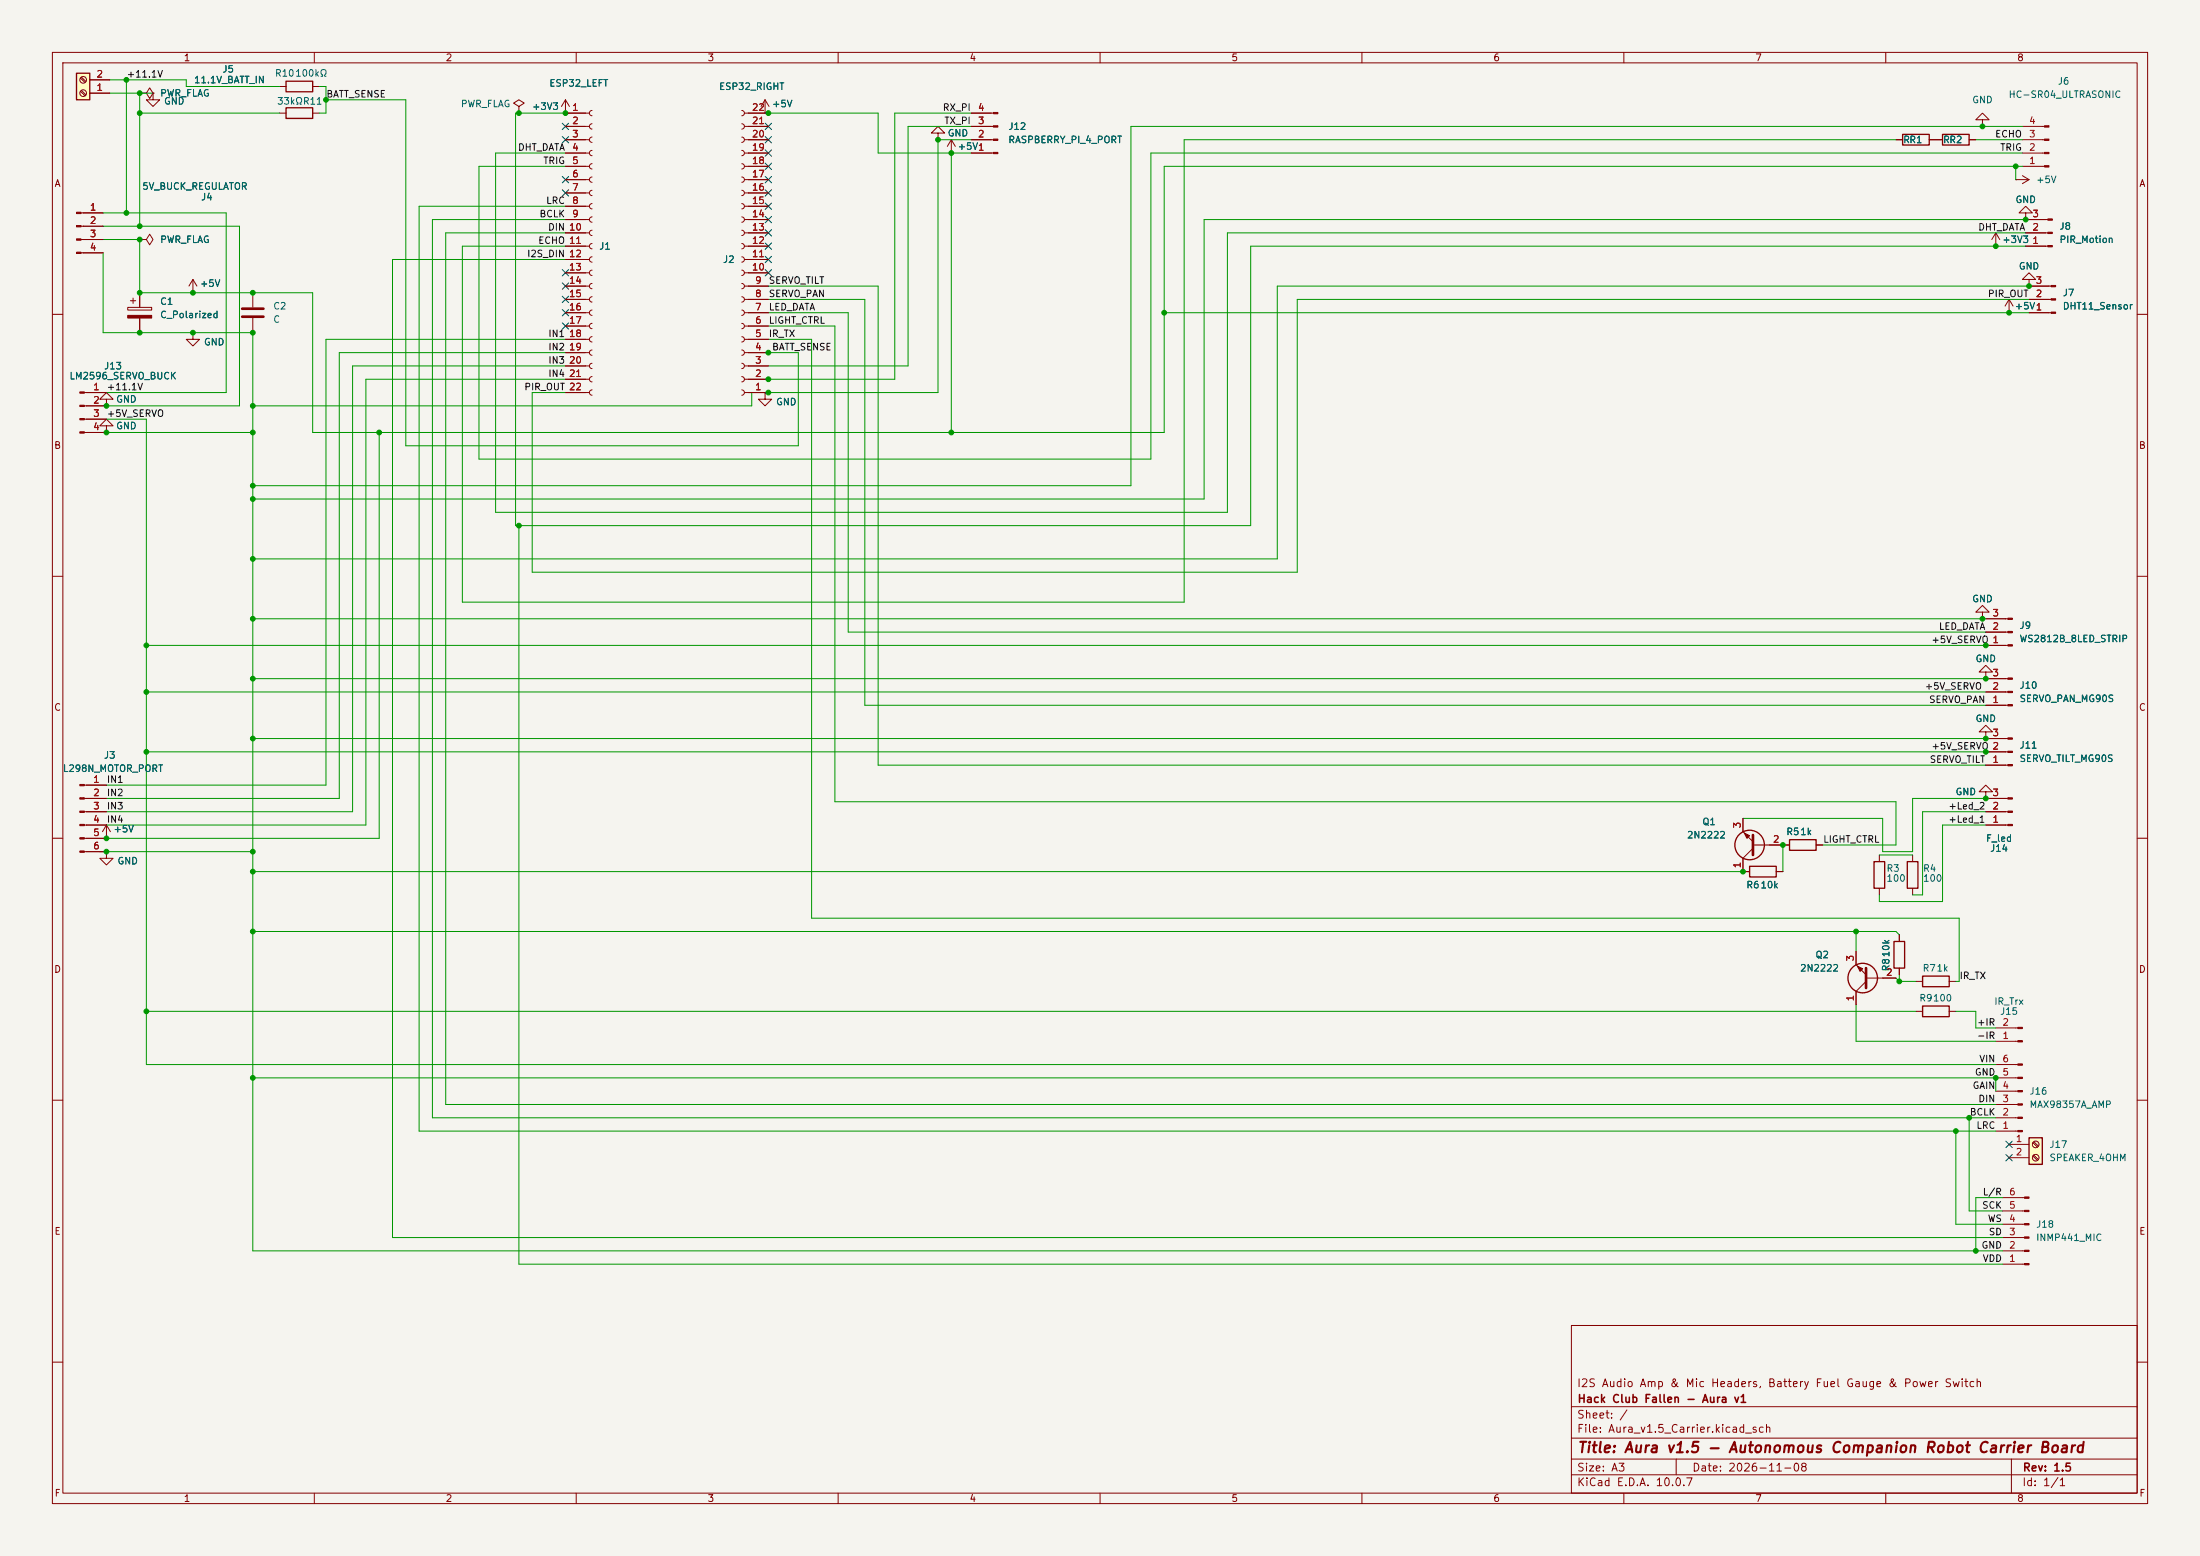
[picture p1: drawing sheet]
<svg xmlns="http://www.w3.org/2000/svg" width="420mm" height="297mm" viewBox="0 0 420 297" stroke-linecap="round" stroke-linejoin="round" font-family="sans-serif">
<path d="M0 0h420v297h-420z" fill="#f5f4ef" stroke="#f5f4ef" stroke-width=".19"/>
<g fill="none" stroke="#840000" stroke-width=".19">
<path d="M10 10h400v277h-400zM12 12h396v273h-396zM60 10v2M110 10v2M160 10v2M210 10v2M260 10v2M310 10v2M360 10v2M10 60h2M408 60h2M10 110h2"/>
<path d="M408 110h2M10 160h2M332.7 156.2v2.6l1.9 1.9M408 160h2M334.6 161.3h5.8M334.6 161.9l-1.9 1.9v2.6M10 210h2M408 210h2M300 253h108v32h-108zM10 260h2M300 278.5h108M300 274.5h108"/>
<path d="M300 268.5h108M320 278.5v3M384 278.5v6.5M408 260h2M60 285v2M110 285v2M160 285v2M210 285v2M260 285v2M300 281.5h108M310 285v2M360 285v2"/>
</g>
<path d="M334.6 159.4v3.8" fill="none" stroke="#840000" stroke-width=".51"/>
<circle cx="334" cy="161.3" r="2.82" fill="none" stroke="#840000" stroke-width=".25"/>
<path d="M333 159l1 .5-.5 .5z" fill="#840000" stroke="#840000" stroke-width=".19"/>
<path d="M387.3 217.2h2.6v5h-2.6z" fill="#ffffc2"/>
<g fill="none" stroke="#840000" stroke-width=".25">
<path d="M363.2 25.7h5.1v2h-5.1zM370.8 25.7h5.1v2h-5.1zM334 165.4h5.1v2h-5.1zM341.6 160.3h5.1v2h-5.1zM357.8 164.5h2v5h-2zM361.6 179.7h2v5.1h-2zM364.1 164.5h2v5h-2zM367 192h5.1v2.1h-5.1zM367 186.3h5.1v2h-5.1zM387.3 217.2h2.6v5h-2.6z"/>
<circle cx="355.6" cy="186.7" r="2.82"/>
</g>
<g fill="none" stroke="#840000" stroke-width=".19">
<path d="M107.9 19.1l-.7 1.2M107.9 19.1l.8 1.2M107.9 19.1v2.5M146 19.1l-.7 1.2M146 19.1l.8 1.2M146 19.1v2.5M107.9 21.6h.1M107.9 39.4h4.6M107.9 36.8h4.6M107.9 34.3h4.6M107.9 31.8h4.6M107.9 29.2h4.6"/>
<path d="M107.9 26.7h4.6M107.9 24.1h4.6M107.9 21.6h4.6M113 21.1l-.3 .1-.2 .4 .2 .3 .3 .2M113 23.6l-.3 .2-.2 .3 .2 .4 .3 .1M113 26.2l-.3 .1-.2 .4 .2 .3 .3 .2M113 28.7l-.3 .2-.2 .3 .2 .4 .3 .1M113 31.2l-.3 .2-.2 .4 .2 .3 .3 .2M113 33.8l-.3 .1-.2 .4 .2 .3 .3 .2M113 36.3l-.3 .2-.2 .3 .2 .4 .3 .1M113 38.9l-.3 .1-.2 .4 .2 .3 .3 .2M141.6 38.9l.4 .1 .1 .4-.1 .3-.4 .2"/>
<path d="M141.6 36.3l.4 .2 .1 .3-.1 .4-.4 .1M141.6 33.8l.4 .1 .1 .4-.1 .3-.4 .2M141.6 31.2l.4 .2 .1 .3-.1 .4-.4 .2M141.6 28.7l.4 .1 .1 .4-.1 .4-.4 .1M141.6 26.2l.4 .1 .1 .4-.1 .3-.4 .2M141.6 23.6l.4 .2 .1 .3-.1 .4-.4 .1M141.6 21.1l.4 .1 .1 .4-.1 .3-.4 .2M142.1 39.4h4.6M142.1 36.8h4.6M142.1 34.3h4.6M142.1 31.8h4.6M142.1 29.2h4.6"/>
<path d="M142.1 26.7h4.6M142.1 24.1h4.6M142.1 21.6h4.6M146 21.6h.1M179.1 25.4h1.2l-1.2-1.3-1.3 1.3h1.3v1.3M179.1 26.7h.1M181.6 29.2h.1M181.6 26.7l-.8 1.2M181.6 26.7l.8 1.2M181.6 26.7v2.5M185.4 29.2h4.2M185.4 26.7h4.2"/>
<path d="M185.4 24.1h4.2M185.4 21.6h4.2M361.9 26.7h1.3M368.3 26.7h2.5M375.9 26.7h1.3M378.5 22.9h1.2l-1.2-1.3-1.3 1.3h1.3v1.2M378.5 24.1h.1M384.8 34.3h.1M384.8 34.3h2.5M386.1 31.8h4.2M386.1 29.2h4.2M386.1 26.7h4.2"/>
<path d="M386.1 24.1h4.2M386.1 33.5l1.2 .8M387.3 34.3l-1.2 .8M15.5 40.6h4.2M15.5 43.2h4.2M15.5 45.7h4.2M15.5 48.3h4.2M24.4 58.7h4.6v.5h-4.6zM24.9 57.4h1M25.4 56.9v1M26.7 45.7h1.2l.7-1 .6 1-.6 1-.7-1M26.7 45.7h.1"/>
<path d="M26.7 55.9v2.8M36.8 55.9h.1M36.8 53.3l-.7 1.3M36.8 53.3l.8 1.3M36.8 53.3v2.6M107.9 59.7h4.6M107.9 57.2h4.6M107.9 54.6h4.6M107.9 52.1h4.6M107.9 49.5h4.6M107.9 47h4.6M107.9 44.5h4.6"/>
<path d="M107.9 41.9h4.6M113 41.4l-.3 .2-.2 .3 .2 .4 .3 .1M113 43.9l-.3 .2-.2 .4 .2 .3 .3 .2M113 46.5l-.3 .1-.2 .4 .2 .3 .3 .2M113 49l-.3 .2-.2 .3 .2 .4 .3 .1M113 51.6l-.3 .1-.2 .4 .2 .3 .3 .2M113 54.1l-.3 .2-.2 .3 .2 .4 .3 .1M113 56.6l-.3 .2-.2 .4 .2 .3 .3 .2M113 59.2l-.3 .1-.2 .4 .2 .3 .3 .2M141.6 59.2l.4 .1 .1 .4-.1 .3-.4 .2M141.6 56.6l.4 .2 .1 .3-.1 .4-.4 .2M141.6 54.1l.4 .1 .1 .4-.1 .4-.4 .1"/>
<path d="M141.6 51.6l.4 .1 .1 .4-.1 .3-.4 .2M141.6 49l.4 .2 .1 .3-.1 .4-.4 .1M141.6 46.5l.4 .1 .1 .4-.1 .3-.4 .2M141.6 43.9l.4 .2 .1 .3-.1 .4-.4 .2M141.6 41.4l.4 .1 .1 .4-.1 .4-.4 .1M142.1 59.7h4.6M142.1 57.2h4.6M142.1 54.6h4.6M142.1 52.1h4.6M142.1 49.5h4.6M142.1 47h4.6M142.1 44.5h4.6"/>
<path d="M142.1 41.9h4.6M381 47h.1M381 44.5l.8 1.2M381 44.5l-.8 1.2M381 44.5v2.5M383.5 59.7h.1M383.5 57.2l-.7 1.2M383.5 57.2l.8 1.2M383.5 57.2v2.5M386.7 40.6h1.3l-1.3-1.2-1.3 1.2h1.3v1.3M386.7 41.9h.1M386.7 47h4.2"/>
<path d="M386.7 44.5h4.2M386.7 41.9h4.2M387.3 53.3h1.3l-1.3-1.2-1.2 1.2h1.2v1.3M387.3 54.6h.1M387.3 59.7h4.3M387.3 57.2h4.3M387.3 54.6h4.3M16.1 74.9h4.2M16.1 77.5h4.2M26.7 60.7v2.8M36.8 63.5v1.3h1.3l-1.3 1.2-1.2-1.2h1.2M36.8 63.5h.1"/>
<path d="M107.9 74.9h4.6M107.9 72.4h4.6M107.9 69.9h4.6M107.9 67.3h4.6M107.9 64.8h4.6M107.9 62.2h4.6M113 61.7l-.3 .2-.2 .3 .2 .4 .3 .1M113 64.3l-.3 .1-.2 .4 .2 .3 .3 .2M113 66.8l-.3 .2-.2 .3 .2 .4 .3 .1M113 69.3l-.3 .2-.2 .4 .2 .3 .3 .2M113 71.9l-.3 .1-.2 .4 .2 .3 .3 .2M113 74.4l-.3 .2-.2 .3 .2 .4 .3 .1"/>
<path d="M141.6 74.4l.4 .2 .1 .3-.1 .4-.4 .1M141.6 71.9l.4 .1 .1 .4-.1 .3-.4 .2M141.6 69.3l.4 .2 .1 .3-.1 .4-.4 .2M141.6 66.8l.4 .1 .1 .4-.1 .4-.4 .1M141.6 64.3l.4 .1 .1 .4-.1 .3-.4 .2M141.6 61.7l.4 .2 .1 .3-.1 .4-.4 .1M142.1 74.9h4.6M142.1 72.4h4.6M142.1 69.9h4.6M142.1 67.3h4.6M142.1 64.8h4.6M142.1 62.2h4.6"/>
<path d="M146 74.9v1.3h1.3l-1.3 1.3-1.2-1.3h1.2M146 74.9h.1M16.1 80h4.2M16.1 82.6h4.2M378.5 116.8h1.2l-1.2-1.2-1.3 1.2h1.3v1.3M378.5 118.1h.1M379.1 118.1h4.2M379.1 139.7h1.3l-1.3-1.3-1.3 1.3h1.3v1.3M379.1 128.3h1.3l-1.3-1.3-1.3 1.3h1.3v1.2M379.1 129.5h.1M379.1 134.6h4.2M379.1 132.1h4.2"/>
<path d="M379.1 129.5h4.2M379.1 123.2h4.2M379.1 120.7h4.2M379.1 141h.1M379.1 151.1h1.3l-1.3-1.2-1.3 1.2h1.3v1.3M379.1 152.4h.1M379.1 146.1h4.2M379.1 143.5h4.2M379.1 141h4.2M379.1 157.5h4.2M379.1 154.9h4.2M379.1 152.4h4.2"/>
<path d="M332.7 166.4h1.3M339.1 166.4h1.3M340.4 161.3h1.2M346.7 161.3h1.3M358.8 163.2v1.3M358.8 169.5v1.3M362.6 178.4v1.3M365.1 163.2v1.3M365.1 169.5v1.3M354.3 181.6v2.6l1.9 1.9M356.2 186.7h5.7M356.2 187.3l-1.9 1.9v2.6"/>
<path d="M362.6 184.8v1.3M365.8 193h1.2M365.8 187.3h1.2M372.1 193h1.3M372.1 187.3h1.3M381 198.8h4.2M381 196.2h4.2M381 215.9h4.2M381 213.4h4.2M381 210.8h4.2M381 208.3h4.2M381 205.7h4.2"/>
<path d="M381 203.2h4.2M383.5 218.4h3.8M388.1 218.1l.9 .8M388.3 217.9l.8 .9M382.3 238.8h4.2M382.3 236.2h4.2M382.3 233.7h4.2M382.3 231.1h4.2M382.3 228.6h4.2M383.5 221h3.8M388.1 220.6l.9 .9M388.3 220.5l.8 .8"/>
<path d="M382.3 241.3h4.2"/>
<circle cx="388.6" cy="218.4" r=".63"/>
<circle cx="388.6" cy="221" r=".63"/>
</g>
<g fill="#840000" stroke="#840000" stroke-width=".19">
<path d="M383.3 134.5h.9v.2h-.9z"/>
<path d="M383.3 132h.9v.2h-.9z"/>
<path d="M383.3 129.4h.9v.3h-.9z"/>
<path d="M354.6 184.4l1 .5-.5 .5z"/>
<path d="M385.2 198.6h.9v.3h-.9z"/>
<path d="M385.2 196.1h.9v.2h-.9z"/>
<path d="M383.3 145.9h.9v.3h-.9z"/>
<path d="M383.3 143.4h.9v.2h-.9z"/>
<path d="M383.3 140.8h.9v.3h-.9z"/>
<path d="M383.3 123.1h.9v.2h-.9z"/>
<path d="M383.3 120.5h.9v.3h-.9z"/>
<path d="M383.3 118h.9v.2h-.9z"/>
<path d="M386.5 241.2h.8v.2h-.8z"/>
<path d="M386.5 238.6h.8v.3h-.8z"/>
<path d="M386.5 236.1h.8v.2h-.8z"/>
<path d="M386.5 233.6h.8v.2h-.8z"/>
<path d="M386.5 231h.8v.3h-.8z"/>
<path d="M386.5 228.5h.8v.2h-.8z"/>
<path d="M383.3 157.4h.9v.2h-.9z"/>
<path d="M383.3 154.8h.9v.3h-.9z"/>
<path d="M383.3 152.3h.9v.2h-.9z"/>
<path d="M189.6 29.1h.9v.2h-.9z"/>
<path d="M189.6 26.5h.9v.3h-.9z"/>
<path d="M189.6 24h.9v.3h-.9z"/>
<path d="M189.6 21.5h.9v.2h-.9z"/>
<path d="M385.2 215.8h.9v.2h-.9z"/>
<path d="M385.2 213.2h.9v.3h-.9z"/>
<path d="M385.2 210.7h.9v.2h-.9z"/>
<path d="M385.2 208.2h.9v.2h-.9z"/>
<path d="M385.2 205.6h.9v.3h-.9z"/>
<path d="M385.2 203.1h.9v.2h-.9z"/>
<path d="M390.3 31.6h.9v.3h-.9z"/>
<path d="M390.3 29.1h.9v.2h-.9z"/>
<path d="M390.3 26.5h.9v.3h-.9z"/>
<path d="M390.3 24h.9v.3h-.9z"/>
<path d="M391.6 59.6h.8v.2h-.8z"/>
<path d="M391.6 57h.8v.3h-.8z"/>
<path d="M391.6 54.5h.8v.2h-.8z"/>
<path d="M390.9 46.9h.9v.2h-.9z"/>
<path d="M390.9 44.3h.9v.3h-.9z"/>
<path d="M390.9 41.8h.9v.2h-.9z"/>
<path d="M14.6 40.5h.9v.3h-.9z"/>
<path d="M14.6 43.1h.9v.2h-.9z"/>
<path d="M14.6 45.6h.9v.2h-.9z"/>
<path d="M14.6 48.1h.9v.3h-.9z"/>
<path d="M24.4 60.2h4.6v.5h-4.6z"/>
<path d="M15.2 74.8h.9v.3h-.9z"/>
<path d="M15.2 77.3h.9v.3h-.9z"/>
<path d="M15.2 79.9h.9v.2h-.9z"/>
<path d="M15.2 82.4h.9v.3h-.9z"/>
</g>
<path d="M356.2 184.8v3.8" fill="none" stroke="#840000" stroke-width=".51"/>
<path d="M14.6 14h2.5v5.1h-2.5z" fill="#ffffc2"/>
<path d="M14.6 14h2.5v5.1h-2.5zM54.6 15.5h5.1v2h-5.1zM54.6 20.6h5.1v2h-5.1z" fill="none" stroke="#840000" stroke-width=".25"/>
<g fill="none" stroke="#840000" stroke-width=".19">
<path d="M15.4 17.4l.8 .9M15.4 14.9l.8 .8M15.5 17.3l.9 .8M15.5 14.7l.9 .9M17.1 17.8h3.9M17.1 15.2h3.9M26.7 17.8h1.2l.7-1 .6 1-.6 1-.7-1M26.7 17.8h.1M29.2 17.8v1.3h1.3l-1.3 1.2-1.3-1.2h1.3M29.2 17.8h.1M53.3 16.5h1.3M59.7 16.5h1.3"/>
<path d="M53.3 21.6h1.3M59.7 21.6h1.3M99.1 20.3l1-.6-1-.6-1.1 .6 1.1 .6v1.3M99.1 21.6h.1M107.9 21.6h.1M107.9 21.6h3.9M107.9 29.2h3.9M107.9 26.7h3.9M107.9 24.1h3.9M107.9 39.4h3.9M107.9 36.8h3.9M107.9 34.3h3.9"/>
<path d="M107.9 31.8h3.9M142.9 21.6h3.8M142.9 29.2h3.8M142.9 26.7h3.8M142.9 24.1h3.8M142.9 39.4h3.8M142.9 36.8h3.8M142.9 34.3h3.8M142.9 31.8h3.8M146 21.6h.1M179.1 26.7h.1M181.6 29.2h.1"/>
<path d="M185.4 21.6h3.8M185.4 29.2h3.8M185.4 26.7h3.8M185.4 24.1h3.8M361.9 26.7h1.3M368.3 26.7h2.5M375.9 26.7h1.3M15.9 40.6h3.8M15.9 43.2h3.8M15.9 45.7h3.8M15.9 48.3h3.8M26.7 45.7h.1"/>
<path d="M26.7 55.9v2.8M36.8 55.9h.1M48.3 55.9v2.8M107.9 59.7h3.9M107.9 57.2h3.9M107.9 54.6h3.9M107.9 52.1h3.9M107.9 49.5h3.9M107.9 47h3.9M107.9 44.5h3.9M107.9 41.9h3.9M142.9 59.7h3.8"/>
<path d="M142.9 57.2h3.8M142.9 54.6h3.8M142.9 52.1h3.8M142.9 49.5h3.8M142.9 47h3.8M142.9 44.5h3.8M142.9 41.9h3.8M381 47h.1M383.5 59.7h.1M386.7 41.9h.1M386.7 47h3.8M386.7 44.5h3.8"/>
<path d="M386.7 41.9h3.8M387.3 54.6h.1M387.3 59.7h3.9M387.3 57.2h3.9M387.3 54.6h3.9M16.5 74.9h3.8M16.5 77.5h3.8M20.3 76.2h1.3l-1.3-1.3-1.3 1.3h1.3v1.3M20.3 77.5h.1M26.7 60.7v2.8M36.8 63.5h.1M48.3 60.7v2.8"/>
<path d="M107.9 74.9h3.9M107.9 72.4h3.9M107.9 69.9h3.9M107.9 67.3h3.9M107.9 64.8h3.9M107.9 62.2h3.9M142.9 74.9h3.8M142.9 72.4h3.8M142.9 69.9h3.8M142.9 67.3h3.8M142.9 64.8h3.8M142.9 62.2h3.8"/>
<path d="M146 74.9h.1M16.5 80h3.8M16.5 82.6h3.8M20.3 81.3h1.3l-1.3-1.3-1.3 1.3h1.3v1.3M20.3 82.6h.1M378.5 118.1h.1M379.1 118.1h3.8M379.1 129.5h.1M379.1 134.6h3.8M379.1 132.1h3.8M379.1 129.5h3.8M379.1 123.2h3.8"/>
<path d="M379.1 120.7h3.8M16.1 149.9h4.2M16.1 152.4h4.2M16.1 154.9h4.2M16.1 157.5h4.2M20.3 157.5l-.7 1.3M20.3 157.5l.8 1.3M20.3 157.5v2.5M332.7 156.2v2.6M379.1 141h.1M379.1 152.4h.1M379.1 152.4h3.8"/>
<path d="M379.1 154.9h3.8M379.1 157.5h3.8M379.1 146.1h3.8M379.1 143.5h3.8M379.1 141h3.8M16.1 160h4.2M16.1 162.6h4.2M20.3 162.6v1.2h1.3l-1.3 1.3-1.3-1.3h1.3M20.3 162.6h.1M20.3 160h.1M332.7 163.8v2.6h1.3M337.8 161.3h3.8"/>
<path d="M339.1 166.4h1.3M346.7 161.3h1.3M362.6 178.4v1.3M354.3 181.6v2.6M354.3 189.2v2.6M359.4 186.7h2.5M362.6 184.8v1.3"/>
<circle cx="15.9" cy="17.8" r=".63"/>
<circle cx="15.9" cy="15.2" r=".63"/>
</g>
<path d="M46.2 58.9h4.1M46.2 60.5h4.1" fill="none" stroke="#840000" stroke-width=".51"/>
<g fill="#840000" stroke="#840000" stroke-width=".19">
<path d="M15.2 149.7h.9v.3h-.9z"/>
<path d="M15.2 152.3h.9v.2h-.9z"/>
<path d="M15.2 154.8h.9v.3h-.9z"/>
<path d="M15.2 157.4h.9v.2h-.9z"/>
<path d="M15.2 159.9h.9v.2h-.9z"/>
<path d="M15.2 162.4h.9v.3h-.9z"/>
</g>
<g fill="none" stroke="#009600" stroke-width=".19">
<path d="M21 17.8h8.2M21 15.2h14.6v1.3h17.7M24.1 15.2v25.4M26.7 17.8v25.4M61 16.5h1.2v5.1h-1.2M62.2 19.1h15.3v66h74.9v-17.8h-6.4M26.7 21.6h26.6M107.9 39.4h-27.9v176.5h301M107.9 21.6h-9.5v78.7h140.4v-53.3h147.9M107.9 29.2h-13.3v68.6h139.7v-53.3h152.4M146 21.6h21.6v7.6h17.8M181.6 29.2v53.4"/>
<path d="M185.4 21.6h-14.6v50.8h-24.8M185.4 26.7h-6.3v48.2h-33.1M185.4 24.1h-12v45.8h-26.7M361.9 26.7h-135.8v88.2h-137.8v-67.9h19.6M377.2 26.7h8.9M384.8 31.8v2.5M386.1 24.1h-170.2v68.6h-167.6M386.1 29.2h-166.4v58.4h-128.3v-55.8h16.5M386.1 31.8h-163.9v50.8h-162.5v-26.7h-33v-10.2h-7M19.7 48.3v15.2h28.6v175.3h334M19.7 43.2h26v34.3h-25.4M19.7 40.6h23.5v34.3h-22.9"/>
<path d="M107.9 44.5h-22.8v166.3h295.9M107.9 49.5h-33v186.7h307.4M107.9 41.9h-25.4v171.5h298.5M146.7 54.6h20.9v91.5h211.5M146.7 59.7h15.2v61h217.2M146.7 57.2h18.4v77.4h214M222.2 59.7h165.1M386.7 41.9h-156.8v53.4h-181.6M387.3 57.2h-139.7v52h-146v-34.3h6.3M387.3 54.6h-143.5v52.1h-195.5M107.9 72.4h-38.1v85.1h-49.5M107.9 67.3h-43.1v85.1h-44.5"/>
<path d="M107.9 69.9h-40.6v85h-47M107.9 64.8h-45.7v85.1h-41.9M143.5 74.9v2.6h-95.2M146.7 62.2h12.7v90.8h202.5v8.3h-13.9M146.7 64.8h8.2v110.5h219.1v12h-.6M20.3 80h7.6v123.2h353.1M20.3 82.6h28M72.4 82.6v77.4h-52.1M48.3 118.1h330.8M99.1 100.3v141h283.2M27.9 132.1h351.2M27.9 123.2h351.8"/>
<path d="M48.3 129.5h330.8M27.9 143.5h351.8M48.3 141h330.8M379.1 152.4h-14v10.2h-5.7v-6.4h-26.7M379.1 154.9h-12.1v15.9h-1.9M379.1 157.5h-8.3v14.6h-12v-1.3M19 162.6h29.3M48.3 177.8h313.6l.7 .6M48.3 166.4h284.4M340.4 161.3v5.1M354.3 177.8v3.8M358.8 163.2h6.3"/>
<path d="M27.9 193h337.9M354.3 191.8v7h26.7M361.9 186.7l.7 .6M362.6 186.1v1.2M362.6 187.3h3.2M373.4 193h3.8v3.2h3.8M48.3 205.7h332.7v2.6M373.4 215.9v17.8h8.9M375.9 213.4v17.7h6.4M382.3 228.6h-5.1v10.2"/>
</g>
<g fill="none" stroke="#000084" stroke-width=".19">
<path d="M107.3 23.5l1.3 1.2M107.3 36.2l1.3 1.2M107.3 26.1l1.3 1.2M107.3 33.7l1.3 1.2M108.6 23.5l-1.3 1.2M108.6 36.2l-1.3 1.2M108.6 26.1l-1.3 1.2M108.6 33.7l-1.3 1.2M146.1 36.2l1.2 1.2M146.1 26.1l1.2 1.2M146.1 38.8l1.2 1.2M146.1 28.6l1.2 1.2"/>
<path d="M146.1 23.5l1.2 1.2M146.1 31.1l1.2 1.3M146.1 33.7l1.2 1.2M147.3 36.2l-1.2 1.2M147.3 26.1l-1.2 1.2M147.3 38.8l-1.2 1.2M147.3 28.6l-1.2 1.2M147.3 23.5l-1.2 1.2M147.3 31.1l-1.2 1.3M147.3 33.7l-1.2 1.2M107.3 54l1.3 1.2M107.3 56.5l1.3 1.3"/>
<path d="M107.3 59.1l1.3 1.2M107.3 51.5l1.3 1.2M108.6 54l-1.3 1.2M108.6 56.5l-1.3 1.3M108.6 59.1l-1.3 1.2M108.6 51.5l-1.3 1.2M146.1 46.4l1.2 1.2M146.1 41.3l1.2 1.2M146.1 43.8l1.2 1.3M146.1 51.5l1.2 1.2M146.1 48.9l1.2 1.2M147.3 46.4l-1.2 1.2"/>
<path d="M147.3 41.3l-1.2 1.2M147.3 43.8l-1.2 1.3M147.3 51.5l-1.2 1.2M147.3 48.9l-1.2 1.2M107.3 61.6l1.3 1.2M108.6 61.6l-1.3 1.2M382.9 217.8l1.2 1.2M384.1 217.8l-1.2 1.2M382.9 220.4l1.2 1.2M384.1 220.4l-1.2 1.2"/>
</g>
<g fill="#009600" stroke="#009600" stroke-width=".19">
<circle cx="332.7" cy="166.4" r=".46"/>
<circle cx="340.4" cy="161.3" r=".46"/>
<circle cx="354.3" cy="177.8" r=".46"/>
<circle cx="362.6" cy="187.3" r=".46"/>
<circle cx="146.7" cy="21.6" r=".46"/>
<circle cx="179.1" cy="26.7" r=".46"/>
<circle cx="181.6" cy="29.2" r=".46"/>
<circle cx="181.6" cy="82.6" r=".46"/>
<circle cx="146.7" cy="67.3" r=".46"/>
<circle cx="146.7" cy="74.9" r=".46"/>
<circle cx="146.7" cy="72.4" r=".46"/>
<circle cx="222.2" cy="59.7" r=".46"/>
<circle cx="379.1" cy="129.5" r=".46"/>
<circle cx="379.1" cy="141" r=".46"/>
<circle cx="378.5" cy="118.1" r=".46"/>
<circle cx="379.1" cy="123.2" r=".46"/>
<circle cx="379.1" cy="152.4" r=".46"/>
<circle cx="379.1" cy="143.5" r=".46"/>
<circle cx="373.4" cy="215.9" r=".46"/>
<circle cx="375.9" cy="213.4" r=".46"/>
<circle cx="381" cy="205.7" r=".46"/>
<circle cx="377.2" cy="238.8" r=".46"/>
<circle cx="378.5" cy="24.1" r=".46"/>
<circle cx="386.7" cy="41.9" r=".46"/>
<circle cx="383.5" cy="59.7" r=".46"/>
<circle cx="381" cy="47" r=".46"/>
<circle cx="384.8" cy="31.8" r=".46"/>
<circle cx="387.3" cy="54.6" r=".46"/>
<circle cx="27.9" cy="123.2" r=".46"/>
<circle cx="27.9" cy="143.5" r=".46"/>
<circle cx="48.3" cy="129.5" r=".46"/>
<circle cx="27.9" cy="132.1" r=".46"/>
<circle cx="48.3" cy="141" r=".46"/>
<circle cx="20.3" cy="82.6" r=".46"/>
<circle cx="20.3" cy="77.5" r=".46"/>
<circle cx="48.3" cy="118.1" r=".46"/>
<circle cx="48.3" cy="106.7" r=".46"/>
<circle cx="48.3" cy="77.5" r=".46"/>
<circle cx="48.3" cy="82.6" r=".46"/>
<circle cx="48.3" cy="63.5" r=".46"/>
<circle cx="48.3" cy="95.3" r=".46"/>
<circle cx="99.1" cy="100.3" r=".46"/>
<circle cx="72.4" cy="82.6" r=".46"/>
<circle cx="48.3" cy="92.7" r=".46"/>
<circle cx="26.7" cy="43.2" r=".46"/>
<circle cx="26.7" cy="45.7" r=".46"/>
<circle cx="36.8" cy="63.5" r=".46"/>
<circle cx="26.7" cy="63.5" r=".46"/>
<circle cx="26.7" cy="55.9" r=".46"/>
<circle cx="24.1" cy="15.2" r=".46"/>
<circle cx="26.7" cy="21.6" r=".46"/>
<circle cx="26.7" cy="17.8" r=".46"/>
<circle cx="24.1" cy="40.6" r=".46"/>
<circle cx="99.1" cy="21.6" r=".46"/>
<circle cx="107.9" cy="21.6" r=".46"/>
<circle cx="48.3" cy="55.9" r=".46"/>
<circle cx="36.8" cy="55.9" r=".46"/>
<circle cx="62.2" cy="19.1" r=".46"/>
<circle cx="48.3" cy="177.8" r=".46"/>
<circle cx="48.3" cy="205.7" r=".46"/>
<circle cx="27.9" cy="193" r=".46"/>
<circle cx="48.3" cy="162.6" r=".46"/>
<circle cx="48.3" cy="166.4" r=".46"/>
<circle cx="20.3" cy="162.6" r=".46"/>
<circle cx="20.3" cy="160" r=".46"/>
</g>
<text font-size="2" fill="#840000" x="301" y="277.8">Title: Aura v1.5 - Autonomous Companion Robot Carrier Board</text>
<g font-size="1.5" fill="#840000">
<text x="300.9" y="265.1">I2S Audio Amp &amp; Mic Headers, Battery Fuel Gauge &amp; Power Switch</text>
<text x="301" y="268.1">Hack Club Fallen - Aura v1</text>
<text x="300.9" y="273.8">File: Aura_v1.5_Carrier.kicad_sch</text>
<text x="300.9" y="271.1">Sheet: /</text>
<text x="300.9" y="281.2">Size: A3</text>
<text x="322.9" y="281.2">Date: 2026-11-08</text>
<text x="386" y="281.2">Rev: 1.5</text>
<text x="300.9" y="284">KiCad E.D.A. 10.0.7</text>
<text x="385.9" y="284">Id: 1/1</text>
</g>
<g font-size="1.3" fill="#840000">
<text x="35" y="12">1</text>
<text x="85" y="12">2</text>
<text x="135" y="12">3</text>
<text x="185" y="12">4</text>
<text x="235" y="12">5</text>
<text x="285" y="12">6</text>
<text x="335" y="12">7</text>
<text x="385" y="12">8</text>
<text x="10.3" y="36">A</text>
<text x="408.3" y="36">A</text>
<text x="10.2" y="86">B</text>
<text x="408.2" y="86">B</text>
<text x="10.2" y="136">C</text>
<text x="408.2" y="136">C</text>
<text x="10.2" y="186">D</text>
<text x="408.2" y="186">D</text>
<text x="10.3" y="236">E</text>
<text x="408.3" y="236">E</text>
<text x="10.3" y="286">F</text>
<text x="35" y="287">1</text>
<text x="85" y="287">2</text>
<text x="135" y="287">3</text>
<text x="185" y="287">4</text>
<text x="235" y="287">5</text>
<text x="285" y="287">6</text>
<text x="335" y="287">7</text>
<text x="385" y="287">8</text>
<text x="408.3" y="286">F</text>
</g>
<g font-size="1.3" fill="#a90000">
<text x="18.3" y="17.6">1</text>
<text x="18.3" y="15.1">2</text>
<text x="109.1" y="21.5">1</text>
<text x="109.1" y="24">2</text>
<text x="143.4" y="24">21</text>
<text x="143.4" y="21.5">22</text>
<text x="186.6" y="24">3</text>
<text x="186.6" y="21.5">4</text>
<text x="387.3" y="24">4</text>
<text x="109.1" y="26.5">3</text>
<text x="109.1" y="29.1">4</text>
<text x="143.4" y="29.1">19</text>
<text x="143.4" y="26.5">20</text>
<text x="186.6" y="26.5">2</text>
<text x="387.3" y="29.1">2</text>
<text x="387.3" y="26.5">3</text>
<text x="109.1" y="31.6">5</text>
<text x="109.1" y="34.2">6</text>
<text x="143.4" y="34.2">17</text>
<text x="143.4" y="31.6">18</text>
<text x="387.3" y="31.6">1</text>
<text x="17" y="40.5">1</text>
<text x="109.1" y="36.7">7</text>
<text x="109.1" y="39.2">8</text>
<text x="109.1" y="41.8">9</text>
<text x="143.4" y="41.8">14</text>
<text x="143.4" y="39.2">15</text>
<text x="143.4" y="36.7">16</text>
<text x="387.9" y="41.8">3</text>
<text x="17" y="43">2</text>
<text x="17" y="45.6">3</text>
<text x="108.5" y="44.3">10</text>
<text x="108.5" y="46.9">11</text>
<text x="143.4" y="46.9">12</text>
<text x="143.4" y="44.3">13</text>
<text x="387.9" y="46.9">1</text>
<text x="387.9" y="44.3">2</text>
<text x="17" y="48.1">4</text>
<text x="108.5" y="51.9">13</text>
<text x="108.5" y="49.4">12</text>
<text x="143.4" y="51.9">10</text>
<text x="143.4" y="49.4">11</text>
<text x="108.5" y="54.5">14</text>
<text x="108.5" y="57">15</text>
<text x="108.5" y="59.6">16</text>
<text x="144" y="59.6">7</text>
<text x="144" y="57">8</text>
<text x="144" y="54.5">9</text>
<text x="388.5" y="57">2</text>
<text x="388.5" y="54.5">3</text>
<text x="108.5" y="62.1">17</text>
<text x="108.5" y="64.6">18</text>
<text x="144" y="64.6">5</text>
<text x="144" y="62.1">6</text>
<text x="108.5" y="67.2">19</text>
<text x="108.5" y="69.7">20</text>
<text x="144" y="69.7">3</text>
<text x="144" y="67.2">4</text>
<text x="17.7" y="74.8">1</text>
<text x="17.7" y="77.3">2</text>
<text x="108.5" y="72.3">21</text>
<text x="108.5" y="74.8">22</text>
<text x="144" y="74.8">1</text>
<text x="144" y="72.3">2</text>
<text x="17.7" y="79.9">3</text>
<text x="17.7" y="82.4">4</text>
<text x="380.3" y="118">3</text>
<text x="380.3" y="120.5">2</text>
<text x="380.3" y="123.1">1</text>
<text x="380.3" y="131.9">2</text>
<text x="380.3" y="129.4">3</text>
<text x="380.3" y="134.5">1</text>
<text x="380.3" y="140.8">3</text>
<text x="380.3" y="143.4">2</text>
<text x="17.7" y="149.7">1</text>
<text x="380.3" y="145.9">1</text>
<text x="17.7" y="152.3">2</text>
<text x="17.7" y="154.8">3</text>
<text x="380.3" y="154.8">2</text>
<text x="380.3" y="152.3">3</text>
<text x="17.7" y="157.3">4</text>
<text x="17.7" y="159.9">5</text>
<text x="332.6" y="158.2" transform="rotate(-90 332.6 158.2)">3</text>
<text x="338.4" y="161.2">2</text>
<text x="380.3" y="157.3">1</text>
<text x="17.7" y="162.4">6</text>
<text x="332.6" y="165.8" transform="rotate(-90 332.6 165.8)">1</text>
<text x="354.2" y="183.6" transform="rotate(-90 354.2 183.6)">3</text>
<text x="354.2" y="191.2" transform="rotate(-90 354.2 191.2)">1</text>
<text x="359.9" y="186.6">2</text>
<text x="382.2" y="196.1">2</text>
<text x="382.2" y="198.6">1</text>
<text x="382.2" y="203.1">6</text>
<text x="382.2" y="208.1">4</text>
<text x="382.2" y="205.6">5</text>
<text x="382.2" y="215.8">1</text>
<text x="382.2" y="213.2">2</text>
<text x="382.2" y="210.7">3</text>
<text x="384.7" y="218.3">1</text>
<text x="384.7" y="220.8">2</text>
<text x="383.4" y="233.5">4</text>
<text x="383.4" y="231">5</text>
<text x="383.4" y="228.5">6</text>
<text x="383.4" y="238.6">2</text>
<text x="383.4" y="236.1">3</text>
<text x="383.4" y="241.2">1</text>
</g>
<g font-size="1.3" fill="#0f0f0f">
<text x="24.1" y="15.1">+11.1V</text>
<text x="62.2" y="18.9">BATT_SENSE</text>
<text x="179.9" y="21.5">RX_PI</text>
<text x="98.8" y="29.1">DHT_DATA</text>
<text x="180.2" y="24">TX_PI</text>
<text x="380.8" y="26.5">ECHO</text>
<text x="381.7" y="29.1">TRIG</text>
<text x="103.6" y="31.6">TRIG</text>
<text x="102.9" y="41.8">BCLK</text>
<text x="104.2" y="39.2">LRC</text>
<text x="102.6" y="46.9">ECHO 11</text>
<text x="104.5" y="44.3">DIN 10</text>
<text x="377.5" y="44.3">DHT_DATA</text>
<text x="100.5" y="49.4">I2S_DIN 12</text>
<text x="146.7" y="57">SERVO_PAN</text>
<text x="146.7" y="59.6">LED_DATA</text>
<text x="146.7" y="54.5">SERVO_TILT</text>
<text x="379.4" y="57">PIR_OUT</text>
<text x="104.6" y="64.6">IN1</text>
<text x="146.7" y="64.6">IR_TX</text>
<text x="146.7" y="62.1">LIGHT_CTRL</text>
<text x="104.6" y="67.2">IN2</text>
<text x="104.6" y="69.7">IN3</text>
<text x="147.3" y="67.2">BATT_SENSE</text>
<text x="20.3" y="74.8">+11.1V</text>
<text x="100" y="74.8">PIR_OUT 22</text>
<text x="104.6" y="72.3">IN4</text>
<text x="20.3" y="79.9">+5V_SERVO</text>
<text x="368.6" y="123.1">+5V_SERVO 1</text>
<text x="370" y="120.5">LED_DATA</text>
<text x="367.3" y="132">+5V_SERVO</text>
<text x="368.2" y="134.5">SERVO_PAN</text>
<text x="368.6" y="143.4">+5V_SERVO 2</text>
<text x="20.3" y="149.7">IN1</text>
<text x="368.3" y="145.9">SERVO_TILT</text>
<text x="20.3" y="154.8">IN3</text>
<text x="20.3" y="152.3">IN2</text>
<text x="371.9" y="154.8">+Led_2</text>
<text x="20.3" y="157.4">IN4</text>
<text x="348" y="161.2">LIGHT_CTRL</text>
<text x="371.9" y="157.4">+Led_1</text>
<text x="374" y="187.2">IR_TX</text>
<text x="377.3" y="196.1">+IR</text>
<text x="377.3" y="198.6">-IR</text>
<text x="377.7" y="203.1">VIN</text>
<text x="376.5" y="208.2">GAIN</text>
<text x="376.9" y="205.6">GND</text>
<text x="375.9" y="213.2">BCLK</text>
<text x="377.2" y="215.8">LRC</text>
<text x="377.6" y="210.7">DIN</text>
<text x="378.3" y="231">SCK</text>
<text x="378.4" y="228.5">L/R</text>
<text x="379.4" y="233.6">WS</text>
<text x="378.2" y="238.6">GND</text>
<text x="379.6" y="236.1">SD</text>
<text x="378.4" y="241.2">VDD</text>
</g>
<g font-size="1.3" fill="#006464">
<text x="36.9" y="16.2">11.1V_BATT_IN</text>
<text x="42.3" y="14.2">J5</text>
<text x="52.4" y="14.9">R10100kΩ</text>
<text x="104.8" y="16.8">ESP32_LEFT</text>
<text x="137.2" y="17.5">ESP32_RIGHT</text>
<text x="392.7" y="16.5">J6</text>
<text x="30.5" y="18.7">PWR_FLAG</text>
<text x="31.2" y="20.3">GND</text>
<text x="52.8" y="20.3">33kΩR11</text>
<text x="87.9" y="20.8">PWR_FLAG</text>
<text x="101.5" y="21.3">+3V3</text>
<text x="147.3" y="20.8">+5V</text>
<text x="376.4" y="20">GND</text>
<text x="383.3" y="19">HC-SR04_ULTRASONIC</text>
<text x="180.8" y="26.4">GND</text>
<text x="182.7" y="28.9">+5V1</text>
<text x="192.4" y="25.1">J12</text>
<text x="192.4" y="27.6">RASPBERRY_PI_4_PORT</text>
<text x="363.2" y="27.6">RR1</text>
<text x="370.8" y="27.6">RR2</text>
<text x="388.6" y="35.3">+5V</text>
<text x="27" y="36.5">5V_BUCK_REGULATOR</text>
<text x="38.3" y="38.6">J4</text>
<text x="384.7" y="39.1">GND</text>
<text x="30.5" y="46.7">PWR_FLAG</text>
<text x="114.3" y="48">J1</text>
<text x="382.1" y="46.7">+3V3</text>
<text x="393" y="44.1">J8</text>
<text x="393" y="46.7">PIR_Motion</text>
<text x="137.9" y="50.5">J2</text>
<text x="385.3" y="51.8">GND</text>
<text x="30.5" y="58.5">C1</text>
<text x="38.1" y="55.1">+5V</text>
<text x="52.1" y="59.4">C2</text>
<text x="384.5" y="59.4">+5V1</text>
<text x="393.7" y="56.8">J7</text>
<text x="393.7" y="59.4">DHT11_Sensor</text>
<text x="30.5" y="61">C_Polarized</text>
<text x="52.1" y="61.9">C</text>
<text x="19.8" y="70.8">J13</text>
<text x="38.8" y="66.2">GND</text>
<text x="13.1" y="72.7">LM2596_SERVO_BUCK</text>
<text x="22.1" y="77.2">GND</text>
<text x="148.1" y="77.7">GND</text>
<text x="22.1" y="82.2">GND</text>
<text x="376.4" y="115.3">GND</text>
<text x="385.4" y="120.3">J9</text>
<text x="385.4" y="122.9">WS2812B_8LED_STRIP</text>
<text x="377" y="126.7">GND</text>
<text x="385.4" y="131.8">J10</text>
<text x="385.4" y="134.3">SERVO_PAN_MG90S</text>
<text x="377" y="138.1">GND</text>
<text x="385.4" y="143.2">J11</text>
<text x="11.9" y="147.6">L298N_MOTOR_PORT</text>
<text x="19.7" y="145.1">J3</text>
<text x="385.4" y="145.7">SERVO_TILT_MG90S</text>
<text x="373.2" y="152.1">GND</text>
<text x="21.6" y="159.2">+5V</text>
<text x="321.9" y="160.3">2N2222</text>
<text x="324.9" y="157.8">Q1</text>
<text x="340.9" y="159.7">R51k</text>
<text x="379" y="161">F_led</text>
<text x="22.3" y="165.3">GND</text>
<text x="360" y="166.7">R3</text>
<text x="367" y="166.7">R4</text>
<text x="379.8" y="162.9">J14</text>
<text x="333.3" y="169.9">R610k</text>
<text x="360" y="168.6">100</text>
<text x="367" y="168.6">100</text>
<text x="343.5" y="185.7">2N2222</text>
<text x="346.5" y="183.2">Q2</text>
<text x="361" y="185.5" transform="rotate(-90 361 185.5)">R810k</text>
<text x="366.9" y="185.7">R71k</text>
<text x="366.3" y="191.5">R9100</text>
<text x="380.6" y="192.1">IR_Trx</text>
<text x="381.7" y="194">J15</text>
<text x="387.3" y="209.2">J16</text>
<text x="387.3" y="211.8">MAX98357A_AMP</text>
<text x="391.1" y="219.4">J17</text>
<text x="391.1" y="221.9">SPEAKER_4OHM</text>
<text x="388.6" y="234.6">J18</text>
<text x="388.6" y="237.2">INMP441_MIC</text>
</g>
</svg>
